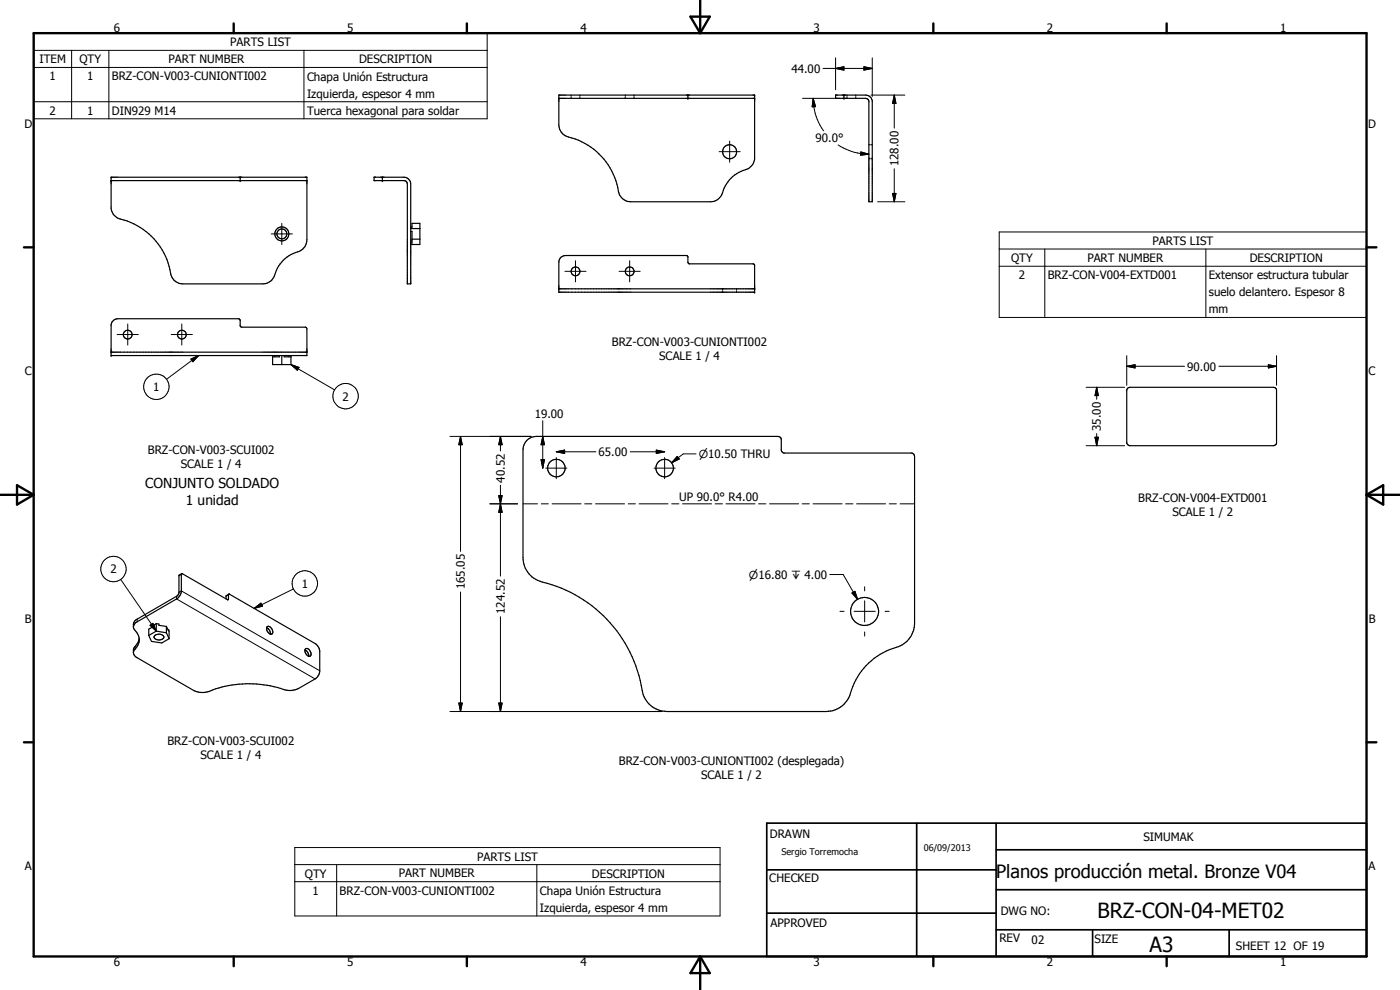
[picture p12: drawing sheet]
<svg xmlns="http://www.w3.org/2000/svg" width="420mm" height="297mm" viewBox="0 0 420 297" stroke-linecap="round" stroke-linejoin="round" font-family="sans-serif">
<g fill="none" stroke="#000" stroke-width=".35">
<path d="M167.7 28.5h58.8v19.3a4 4 0 0 1-3.5 3.3 10.4 10.4 0 0 0-6.5 7.5 3.7 3.7 0 0 1-3.2 1.9h-24a4 4 0 0 1-3.9-4.2 20.6 20.6 0 0 0-15.7-15.5 3.9 3.9 0 0 1-2-3.3zM167.7 29.5h58.8M171.4 28.5v.4M171.4 29.2v.3M174 28.5v.4M174 29.2v.3M187.7 28.5v.4M187.7 29.2v.3M190.3 28.5v.4M190.3 29.2v.3M206.4 28.5v1M250.8 28.5l9.3 .1 1 .4 .7 1.2v30.3h-1v-30.2l-.4-.5-.6-.3h-9z"/>
<path d="M253.3 28.5v1M254.2 28.5v.4M254.2 29.2v.3M256.8 28.5v.4M256.8 29.2v.3M33.3 53.2h58.8v18.7a3.9 3.9 0 0 1-3.4 3.9 10.7 10.7 0 0 0-6.6 7.5l-.8 1a3.6 3.6 0 0 1-2.4 .9h-24a4 4 0 0 1-3.9-4.3 20.4 20.4 0 0 0-15.7-15.5 3.7 3.7 0 0 1-2-2.9zM33.3 54.2h58.8M72.1 53.2v1M112.3 53.2h8.9a2.07 2.07 0 0 1 2.1 2v30h-1.1v-30a.94 .94 0 0 0-1-1h-8.9zM114.8 53.2v1M260.8 43.4h.3M260.8 47.6h.3"/>
<path d="M261.4 43.4h.4M261.4 47.6h.4M123.3 72.3h.3M123.3 69.4h.3v3.5h-.3M123.3 68.2h.3v-1.2h2.4v6.4h-2.7M123.3 68.1h.3M123.3 68.6h2.7M123.6 71.8h2.4M168.2 77.4l.8-.6 .7-.1h36.3l.4 .3v1.7l.4 .5h19.2l.5 .3v8.2h-58.8v-9zM33.8 96.4l.5-.5 1-.3h36.3l.5 .5v1.7l.5 .4h19.1l.4 .5v8h-58.8v-9.4zM167.7 86.7h58.8M216.9 86.7v.3"/>
<path d="M216.9 87.3v.4M221.1 86.7v.3M221.1 87.3v.4M33.3 105.7h58.8M81.8 106.7v2.7h5.5v-2.7M82.5 106.7v.4M83.9 106.7v.4h-2.1M84.6 106.7v2.7M85.3 106.7v.4h2M86.7 106.7v.4M338.4 116.6l.7-.4 43.5 .1 .5 .7v16.1l-1 .6h-43.2l-.8-.8v-15.9zM158 132.3l1.5-1.1 1.5-.3h72.5l.6 .2 .4 .6v3.5l.7 .7h38.5l.6 .4 .2 .6v50.1a7.6 7.6 0 0 1-4.8 7 20.6 20.6 0 0 0-14.9 15.2 7.6 7.6 0 0 1-6.8 4.3h-47.9a7.5 7.5 0 0 1-7.2-5.7 40.3 40.3 0 0 0-30.8-33.4 7.5 7.5 0 0 1-5.1-7.1v-32.4l.3-1.4z"/>
<path d="M54.5 172.1l-.8 .7v5l-.4 .8-12.1 7.2a2.09 2.09 0 0 0-1.2 2.3M54.6 172.1l13.7 7.9 .3-.3v-1.2l.2-.3 26 15.1 .9 1 .3 .9v6.3l-.2 .7-1 1.3-5.1 3a6.2 6.2 0 0 1-5.6 0 32.9 32.9 0 0 0-21.9 1.1l-1.8 .2-2-.5-17.2-9.9a1.58 1.58 0 0 1-.7-2.6l1.1-1.6 .2-1.6M54.6 172.1l-.2 5.2a3 3 0 0 1-1.4 2.4l-11.8 6.9a1.54 1.54 0 0 0-.7 2.5l.8 1.2 .5 1.3M68.7 178.3l-.8 .4-.1 1M41.8 191.6l-.4 1.2-1.2 1.7-.2 1.3M44.7 190.7l.8 1.7 3 .5 2.2-1.3M46.5 190.7a1.71 1.71 0 0 1 2.7 .5 1.74 1.74 0 0 1-3 0zM46.9 187.1l-.6 .4v.3l-1.6 1v1.9M46.9 187.1l.8 .1v.4l2.2 .4M46.9 187.1v2.3M46.9 189.4l3 .5M46.9 189.4l-2.2 1.3"/>
<path d="M49.9 188l.7 1.3v-.4M49.9 188v1.9M49.9 189.9l.8 1.7M50.6 188.9l-.1 .2M50.6 188.9l.1 2.7M80 188.3a2 2 0 0 1 1.1 2M80.2 188a1.28 1.28 0 0 1 1.7 1.4v.5a.81 .81 0 0 1-.9 .4 .81 .81 0 0 1-.7-.8l-.3-.7zM91.5 195l.4 .2a1.94 1.94 0 0 1 .7 1.7M91.7 194.7a1.43 1.43 0 0 1 1.4 .6 1.43 1.43 0 0 1 .1 1.5 1.43 1.43 0 0 1-1.4-.6 1.43 1.43 0 0 1-.1-1.5z"/>
<circle cx="219" cy="45.5" r="2.11"/>
<circle cx="84.6" cy="70.2" r="2.1"/>
<circle cx="84.6" cy="70.2" r="1.49"/>
<circle cx="172.7" cy="81.4" r="1.32"/>
<circle cx="189" cy="81.4" r="1.33"/>
<circle cx="38.3" cy="100.4" r="1.31"/>
<circle cx="54.6" cy="100.4" r="1.32"/>
<circle cx="167" cy="140.5" r="2.62"/>
<circle cx="199.5" cy="140.4" r="2.63"/>
<circle cx="259.5" cy="183.5" r="4.2"/>
</g>
<g fill="#000">
<circle cx="206.4" cy="28.5" r=".18"/>
<circle cx="206.4" cy="29.5" r=".18"/>
<circle cx="226.5" cy="28.5" r=".18"/>
<circle cx="226.5" cy="29.5" r=".18"/>
<circle cx="253.3" cy="29.5" r=".18"/>
<circle cx="253.3" cy="28.5" r=".18"/>
<circle cx="33.3" cy="54.2" r=".18"/>
<circle cx="33.3" cy="53.2" r=".18"/>
<circle cx="72.1" cy="54.2" r=".18"/>
<circle cx="72.1" cy="53.2" r=".18"/>
<circle cx="114.8" cy="54.2" r=".18"/>
<circle cx="114.8" cy="53.2" r=".18"/>
<circle cx="167.7" cy="86.7" r=".18"/>
<circle cx="226.5" cy="86.7" r=".18"/>
<circle cx="226.5" cy="87.7" r=".18"/>
<circle cx="33.3" cy="106.7" r=".18"/>
<circle cx="33.3" cy="105.7" r=".18"/>
</g>
<g fill="none" stroke="#000" stroke-width=".3">
<path d="M10.1 9.9h136.1v25.7h-136.1zM10.1 15.1h136.1M21.5 15.1v20.5M32.7 15.1v20.5M91.2 15.1v20.5M250.8 17.4v9.5M261.8 17.4v11.6M10.1 20.2h136.1M10.1 30.5h136.1M240.9 29.5h11.3M244 29.5l.8 2.5h-1.1zM244 29.5a16.7 16.7 0 0 0 3.2 9.7"/>
<path d="M247 20.5h14.8M250.8 20.5l2.5-.5v1zM259.3 20l2.5 .5-2.5 .5zM261.4 28.5h10.2M268.4 28.5l.5 2.5h-1zM268.4 28.5v9.9M215.8 45.5h6.4M219 42.3v6.4M251.5 43.5a16.6 16.6 0 0 0 9.3 2.8M258.3 45.6l2.5 .7-2.5 .3zM267.9 58h1l-.5 2.5zM268.4 50.6v9.9"/>
<path d="M81.4 70.2h6.3M84.6 67v6.4M172.7 78.2v6.4M189 78.2v6.4M263.4 60.5h8.2M299.9 69.6h110.2v25.6h-110.2zM299.9 74.7h110.2M299.9 79.9h110.2M313.6 74.7v20.5M361.9 74.7v20.5M38.3 97.2v6.3M54.6 97.2v6.3"/>
<path d="M169.5 81.4h6.4M185.8 81.4h6.3M35.2 100.4h6.3M51.4 100.4h6.3M57.3 107.7l2.3-1-1.7 1.8zM59.6 106.7l-9.6 7.1M87.3 109.4l2.4 .8-.5 .9zM87.3 109.4l13.1 7.6M326 116.2h11.5M329.1 116.2l.5 2.5h-1zM329.1 116.2v3.6M338.1 109.9l2.5-.5v1z"/>
<path d="M338.1 109.9h17.4M338.1 106.7v8.9M365.8 109.9h17.3M380.6 109.4l2.5 .5-2.5 .5zM383.1 106.7v8.9M135 130.9h24.4M138.2 130.9l.5 2.5h-1zM138.2 130.9v34.5M150.2 130.9l.5 2.5h-1zM150.2 130.9v4.4M162.4 137.9h1l-.5 2.6zM162.9 130.9l.5 2.5h-1z"/>
<path d="M162.9 126.2v14.3M167 135.6l2.4-.6v1.1zM167 137.3v6.3M167 135.6h11.8M189.1 135.6h10.4M197 135l2.5 .6-2.5 .5zM199.5 137.3v6.3M203.2 136.9l.7 .8-2.3 1.2zM208.9 136.2h-3.8l-3.5 2.7M326 133.7h11.5M328.6 131.2h1l-.5 2.5zM329.1 130.1v3.6"/>
<path d="M147 151.2h8.4M149.7 148.7h1l-.5 2.5zM150.2 151.2l.5 2.5h-1zM150.2 145.6v27.2M157 151.2h4.3M162.4 151.2h2.2M163.8 140.5h6.3M165.7 151.2h8.7M175.5 151.2h2.1M178.7 151.2h8.7M188.5 151.2h2.2M191.8 151.2h8.7"/>
<path d="M196.3 140.5h6.3M201.6 151.2h2.1M204.8 151.2h8.8M214.6 151.2h2.2M217.9 151.2h8.7M227.7 151.2h2.2M231 151.2h8.7M240.7 151.2h2.2M244 151.2h8.7M253.8 151.2h2.2M257.1 151.2h8.7M266.9 151.2h2.1"/>
<path d="M270.1 151.2h4.4M36.2 173.9l10.7 15.5M53 178.9v.8l41.6 24M53.7 177.7l.7-.4 41.6 24M54.4 172.4l-.7 .4M68.6 178.5l-.8 .4M68.6 179.7l-.4 .2M88.1 176.7l-11.8 5.8M138.2 177.6v35.9M249 172.4h4.1l4.3 7.4M255.7 177.9l.9-.5 .8 2.4zM259.5 176.1v1.2"/>
<path d="M40.5 194v.8M41.2 185.8v.8M45 187.6l.9-.6 1 2.4zM76.3 182.5l2-1.5 .5 .9zM150.2 185v28.5M252.1 183.4h1.2M256.3 183.4h6.4M259.5 180.3v6.3M259.5 189.6v1.2M265.6 183.4h1.3M135 213.5h63.5M137.7 210.9h1l-.5 2.6z"/>
<path d="M149.7 210.9h1l-.5 2.6zM88.5 254.3h127.6v20.5h-127.6zM88.5 259.4h127.6M101 259.4v15.4M161.1 259.4v15.4M88.5 264.5h127.6"/>
<circle cx="46.9" cy="116.1" r="3.8"/>
<circle cx="103.7" cy="118.9" r="3.8"/>
<circle cx="34.1" cy="170.7" r="3.8"/>
<circle cx="91.5" cy="175" r="3.8"/>
</g>
<g fill="none" stroke="#000" stroke-width=".71">
<path d="M10.1 9.9h400v277.1h-400zM70.1 7v2.9M140.1 7v2.9M207.2 5h5.8l-2.9 4.9zM210.1 0v9.9M280.1 7v2.9M350.1 7v2.9M7.2 74.2h2.9M410.1 74.2h3M.1 148.5h10M5.1 145.6l5 2.9-5 2.9zM410.1 148.5h10"/>
<path d="M410.1 148.5l5-2.9v5.8zM7.2 222.7h2.9M410.1 222.7h3M70.1 287v2.9M140.1 287v2.9M210.1 287v10M210.1 287l2.9 5h-5.8zM280.1 287v2.9M350.1 287v2.9"/>
</g>
<path d="M230.1 247h180v40h-180zM275.1 247v40M298.9 255h111.2M298.9 247v40M230.1 274h68.8M230.1 261h68.8M298.9 279h111.2M298.9 267h111.2M327.9 279v8M368.9 279v8" fill="none" stroke="#000" stroke-width=".51"/>
<g fill="#000">
<path d="M244 29.5l.8 2.5h-1.1zM250.8 20.5l2.5-.5v1zM259.3 20l2.5 .5-2.5 .5zM268.4 28.5l.5 2.5h-1zM258.3 45.6l2.5 .7-2.5 .3zM267.9 58h1l-.5 2.5zM57.3 107.7l2.3-1-1.7 1.8zM87.3 109.4l2.4 .8-.5 .9zM329.1 116.2l.5 2.5h-1zM338.1 109.9l2.5-.5v1zM380.6 109.4l2.5 .5-2.5 .5zM138.2 130.9l.5 2.5h-1z"/>
<path d="M150.2 130.9l.5 2.5h-1zM162.4 137.9h1l-.5 2.6zM162.9 130.9l.5 2.5h-1zM167 135.6l2.4-.6v1.1zM197 135l2.5 .6-2.5 .5zM203.2 136.9l.7 .8-2.3 1.2zM328.6 131.2h1l-.5 2.5zM149.7 148.7h1l-.5 2.5zM150.2 151.2l.5 2.5h-1zM255.7 177.9l.9-.5 .8 2.4zM45 187.6l.9-.6 1 2.4zM76.3 182.5l2-1.5 .5 .9z"/>
<path d="M137.7 210.9h1l-.5 2.6zM149.7 210.9h1l-.5 2.6z"/>
</g>
<g font-size="6.3">
<text x="329.4" y="275.4">BRZ-CON-04-MET02</text>
<text x="345" y="285.6">A3</text>
</g>
<text font-size="5.5" x="298.9" y="263.4">Planos producción metal. Bronze V04</text>
<g font-size="4.1">
<text x="43.6" y="146.5">CONJUNTO SOLDADO</text>
<text x="55.8" y="151.4">1 unidad</text>
</g>
<g font-size="3.5">
<text x="34.2" y="9.6">6</text>
<text x="104.2" y="9.6">5</text>
<text x="174.2" y="9.6">4</text>
<text x="244.2" y="9.6">3</text>
<text x="314.2" y="9.6">2</text>
<text x="384.2" y="9.6">1</text>
<text x="69" y="13.9">PARTS LIST</text>
<text x="11.8" y="19">ITEM</text>
<text x="23.8" y="19">QTY</text>
<text x="50.5" y="19">PART NUMBER</text>
<text x="107.8" y="19">DESCRIPTION</text>
<text x="237.6" y="21.8">44.00</text>
<text x="14.9" y="24.1">1</text>
<text x="26.2" y="24.1">1</text>
<text x="33.6" y="24.1">BRZ-CON-V003-CUNIONTI002</text>
<text x="92.1" y="24.3">Chapa Unión Estructura</text>
<text x="92.1" y="29.4">Izquierda, espesor 4 mm</text>
<text x="14.9" y="34.4">2</text>
<text x="26.2" y="34.4">1</text>
<text x="33.6" y="34.4">DIN929 M14</text>
<text x="92.1" y="34.4">Tuerca hexagonal para soldar</text>
<text x="7.3" y="38.4">D</text>
<text x="410.6" y="38.4">D</text>
<text x="244.7" y="42.7">90.0°</text>
<text x="269.7" y="49.9" transform="rotate(-90 269.7 49.9)">128.00</text>
<text x="345.9" y="73.5">PARTS LIST</text>
<text x="303.4" y="78.6">QTY</text>
<text x="305.8" y="83.7">2</text>
<text x="314.4" y="83.7">BRZ-CON-V004-EXTD001</text>
<text x="326.3" y="78.6">PART NUMBER</text>
<text x="362.8" y="83.8">Extensor estructura tubular</text>
<text x="375.1" y="78.6">DESCRIPTION</text>
<text x="362.8" y="88.9">suelo delantero. Espesor 8</text>
<text x="362.8" y="94">mm</text>
<text x="183.6" y="103.7">BRZ-CON-V003-CUNIONTI002</text>
<text x="197.8" y="107.9">SCALE 1 / 4</text>
<text x="7.4" y="112.6">C</text>
<text x="356.3" y="111.2">90.00</text>
<text x="410.7" y="112.6">C</text>
<text x="46" y="117.3">1</text>
<text x="102.8" y="120.2">2</text>
<text x="160.5" y="125.4">19.00</text>
<text x="330.4" y="129.3" transform="rotate(-90 330.4 129.3)">35.00</text>
<text x="44.4" y="136.4">BRZ-CON-V003-SCUI002</text>
<text x="179.7" y="136.9">65.00</text>
<text x="54.3" y="140.5">SCALE 1 / 4</text>
<text x="151.5" y="144.8" transform="rotate(-90 151.5 144.8)">40.52</text>
<text x="203.9" y="150.4">UP 90.0° R4.00</text>
<text x="341.6" y="150.7">BRZ-CON-V004-EXTD001</text>
<text x="351.9" y="154.9">SCALE 1 / 2</text>
<text x="33.1" y="172">2</text>
<text x="90.5" y="176.3">1</text>
<text x="139.5" y="176.8" transform="rotate(-90 139.5 176.8)">165.05</text>
<text x="151.5" y="184.3" transform="rotate(-90 151.5 184.3)">124.52</text>
<text x="7.4" y="186.9">B</text>
<text x="410.8" y="186.9">B</text>
<text x="50.3" y="223.6">BRZ-CON-V003-SCUI002</text>
<text x="60.2" y="227.8">SCALE 1 / 4</text>
<text x="185.7" y="229.5">BRZ-CON-V003-CUNIONTI002 (desplegada)</text>
<text x="210.4" y="233.7">SCALE 1 / 2</text>
<text x="231" y="251.5">DRAWN</text>
<text x="343.1" y="252.3">SIMUMAK</text>
<text x="7.4" y="261.1">A</text>
<text x="91.5" y="263.3">QTY</text>
<text x="119.7" y="263.3">PART NUMBER</text>
<text x="143.2" y="258.2">PARTS LIST</text>
<text x="177.7" y="263.3">DESCRIPTION</text>
<text x="410.7" y="261.1">A</text>
<text x="93.8" y="268.4">1</text>
<text x="101.9" y="268.4">BRZ-CON-V003-CUNIONTI002</text>
<text x="162" y="268.6">Chapa Unión Estructura</text>
<text x="230.9" y="264.6">CHECKED</text>
<text x="162" y="273.7">Izquierda, espesor 4 mm</text>
<text x="300.3" y="274.5">DWG NO:</text>
<text x="231.3" y="278.3">APPROVED</text>
<text x="299.9" y="282.6">REV</text>
<text x="309.6" y="283.3">02</text>
<text x="328.5" y="283.1">SIZE</text>
<text x="370.9" y="285.1">SHEET 12 OF 19</text>
<text x="34.2" y="289.9">6</text>
<text x="104.2" y="289.9">5</text>
<text x="174.2" y="289.9">4</text>
<text x="244.2" y="289.9">3</text>
<text x="314.2" y="289.9">2</text>
<text x="384.2" y="289.9">1</text>
</g>
<g font-size="3.3">
<text x="209.7" y="137.5">n10.50 THRU</text>
<text x="224.8" y="173.7">n16.80 x 4.00</text>
</g>
<g font-size="2.7">
<text x="234.5" y="256.6">Sergio Torremocha</text>
<text x="277.2" y="255.3">06/09/2013</text>
</g>
</svg>
